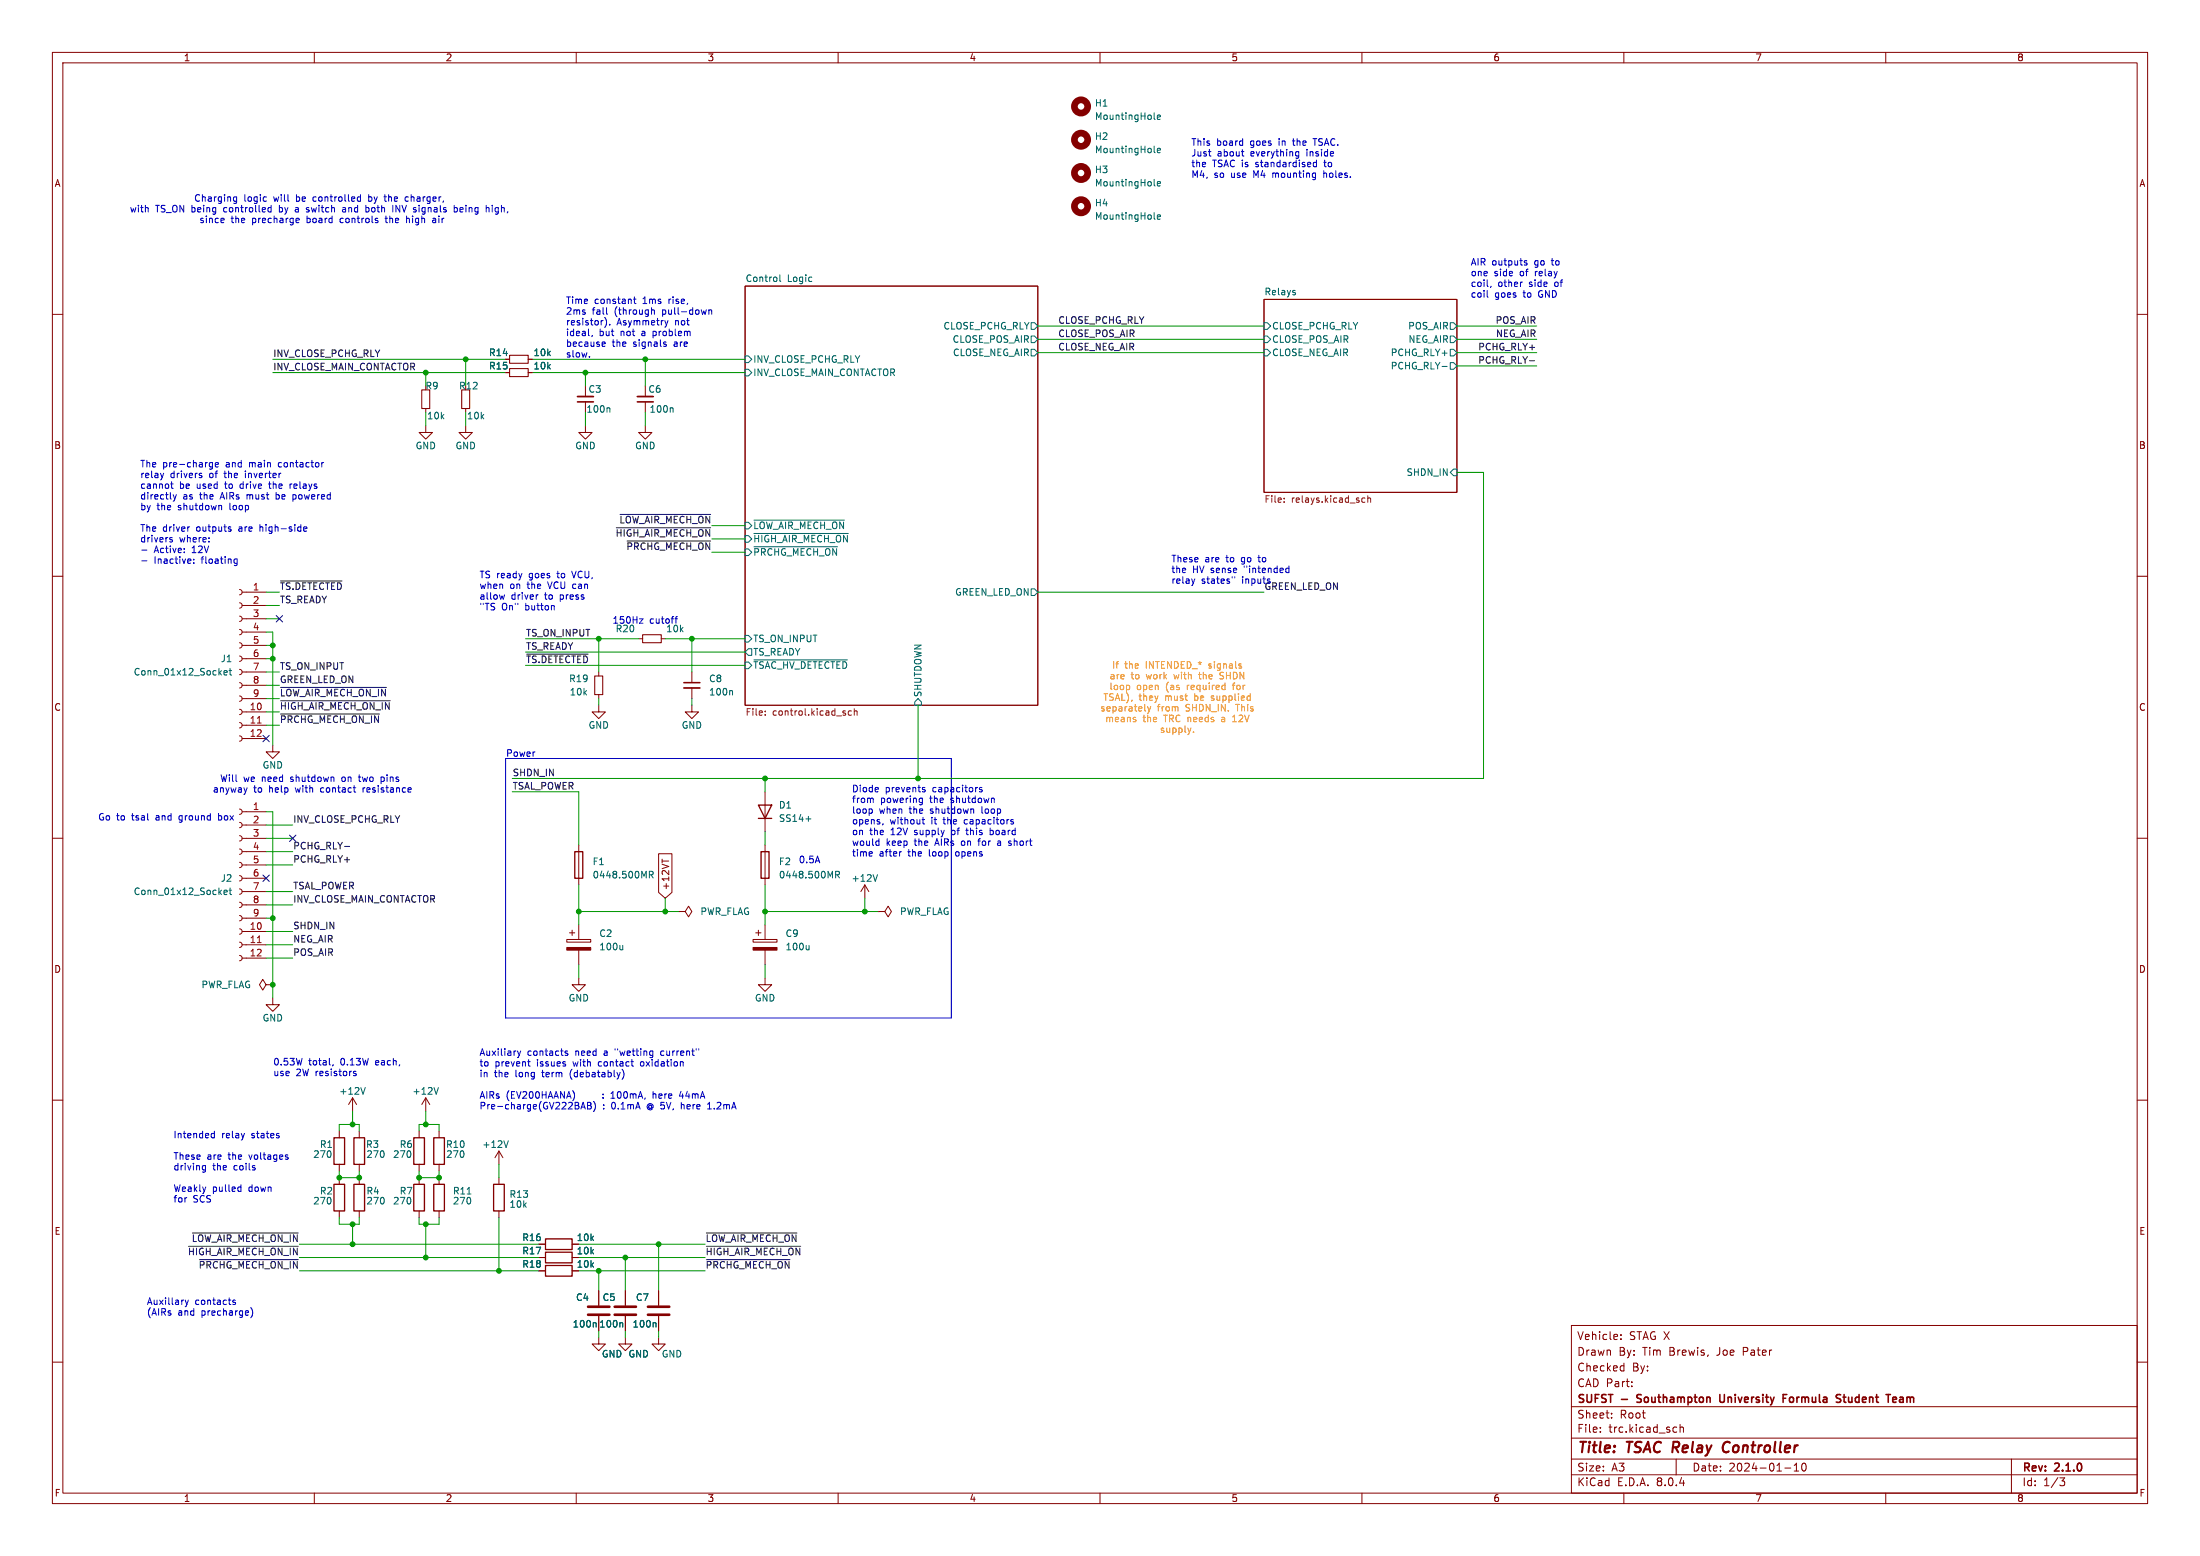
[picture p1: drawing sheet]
<svg xmlns="http://www.w3.org/2000/svg" width="420mm" height="297mm" viewBox="0 0 420 297" stroke-linecap="round" stroke-linejoin="round" font-family="sans-serif">
<g fill="none" stroke="#840000" stroke-width=".19">
<path d="M10 10h400v277h-400zM12 12h396v273h-396zM60 10v2M110 10v2M160 10v2M210 10v2M260 10v2M310 10v2M360 10v2M10 60h2M142.2 54.6h55.9v80h-55.9zM241.3 57.2h36.8v36.8h-36.8z"/>
<path d="M408 60h2M81.3 78v.7M88.9 78v.7M96.5 71.1h.8M96.5 68.6h.8M100.8 71.1h.8M100.8 68.6h.8M111.8 76.7v2M123.2 76.7v2M81.3 81.3v1.3h1.2l-1.2 1.2-1.3-1.2h1.3M88.9 81.3v1.3h1.3l-1.3 1.2-1.3-1.2h1.3M111.8 81.3v1.3h1.2l-1.2 1.2-1.3-1.2h1.3"/>
<path d="M123.2 81.3v1.3h1.3l-1.3 1.2-1.3-1.2h1.3M10 110h2M45.7 117.6l.4 .2 .1 .3-.1 .4-.4 .1M45.7 115.1l.4 .1 .1 .4-.1 .3-.4 .2M45.7 112.5l.4 .2 .1 .3-.1 .4-.4 .1M46.2 118.1h4.6M46.2 115.6h4.6M46.2 113h4.6M408 110h2M45.7 137.9l.4 .2 .1 .3-.1 .4-.4 .1M45.7 135.4l.4 .1 .1 .4-.1 .3-.4 .2M45.7 132.8l.4 .2 .1 .4-.1 .3-.4 .2"/>
<path d="M45.7 130.3l.4 .2 .1 .3-.1 .4-.4 .1M45.7 127.8l.4 .1 .1 .4-.1 .3-.4 .2M45.7 125.2l.4 .2 .1 .3-.1 .4-.4 .1M45.7 122.7l.4 .1 .1 .4-.1 .3-.4 .2M45.7 120.1l.4 .2 .1 .4-.1 .3-.4 .2M46.2 138.4h4.6M46.2 135.9h4.6M46.2 133.4h4.6M46.2 130.8h4.6M46.2 128.3h4.6M46.2 125.7h4.6M46.2 123.2h4.6"/>
<path d="M46.2 120.7h4.6M114.3 134.6v1.3h1.3l-1.3 1.3-1.3-1.3h1.3M114.3 128.3v.7M114.3 132.6v.8M121.9 121.9h.8M126.2 121.9h.8M132.1 134.6v1.3h1.2l-1.2 1.3-1.3-1.3h1.3M132.1 128.3v2M132.1 131.3v2.1M10 160h2M45.7 159.5l.4 .2 .1 .3-.1 .4-.4 .1M45.7 157l.4 .1 .1 .4-.1 .3-.4 .2"/>
<path d="M45.7 154.4l.4 .2 .1 .3-.1 .4-.4 .1M45.7 140.5l.4 .1 .1 .4-.1 .3-.4 .2M46.2 157.5h4.6M46.2 154.9h4.6M46.2 141h4.6M52.1 142.2v1.3h-1.3l1.3 1.3 1.2-1.3h-1.2M146 151.1v7.7M408 160h2M45.7 179.8l.4 .2 .1 .3-.1 .4-.4 .1M45.7 177.3l.4 .1 .1 .4-.1 .4-.4 .1M45.7 174.8l.4 .1 .1 .4-.1 .3-.4 .2M45.7 172.2l.4 .2 .1 .3-.1 .4-.4 .1"/>
<path d="M45.7 169.7l.4 .1 .1 .4-.1 .3-.4 .2M45.7 167.1l.4 .2 .1 .3-.1 .4-.4 .1M45.7 164.6l.4 .1 .1 .4-.1 .4-.4 .1M45.7 162.1l.4 .1 .1 .4-.1 .3-.4 .2M46.2 177.8h4.6M46.2 175.3h4.6M46.2 172.7h4.6M46.2 170.2h4.6M46.2 167.6h4.6M46.2 165.1h4.6M46.2 162.6h4.6M46.2 160h4.6"/>
<path d="M108.2 179.3h4.6v.5h-4.6zM108.7 178.1h1M109.2 177.5v1.1M110.5 161.3v7.6M110.5 176.5v2.8M125.7 163h2.6v7.3l-1.3 1.2-1.3-1.2zM126.4 164v.7M129.5 174h1.3l.6-1 .7 1-.7 1-.6-1M129.5 174h.1M143.8 179.3h4.5v.5h-4.5zM144.3 178.1h1M144.8 177.5v1.1"/>
<path d="M146 161.3v7.6M146 176.5v2.8M165.1 168.9l-.8 1.3M165.1 168.9v2.6M165.1 168.9l.8 1.3M167.6 174h1.3l.6-1 .7 1-.7 1-.6-1M167.6 174h.1M45.7 182.4l.4 .1 .1 .4-.1 .3-.4 .2M46.2 182.9h4.6M46.2 180.3h4.6M50.8 188l-.6-1.1-.7 1.1 .7 1 .6-1h1.3M52.1 190.5v1.3h-1.3l1.3 1.2 1.2-1.2h-1.2"/>
<path d="M52.1 188h.1M110.5 186.7v1.3h1.3l-1.3 1.2-1.3-1.2h1.3M110.5 181.4v2.8M146 186.7v1.3h1.3l-1.3 1.2-1.2-1.2h1.2M146 181.4v2.8M10 210h2M64.8 215.9v1.3M67.3 209.6l-.8 1.2M67.3 209.6v2.5M67.3 209.6l.8 1.2M68.6 215.9v1.3M80 215.9v1.3"/>
<path d="M81.3 209.6v2.5M81.3 209.6l-.8 1.2M81.3 209.6l.7 1.2M83.8 215.9v1.3M95.2 219.7v2.5M95.2 219.7l-.7 1.3M95.2 219.7l.8 1.3M408 210h2M64.8 222.2v1.3M64.8 224.8v1.3M64.8 231.1v1.3M68.6 222.2v1.3"/>
<path d="M68.6 224.8v1.3M68.6 231.1v1.3M80 222.2v1.3M80 224.8v1.3M80 231.1v1.3M83.8 222.2v1.3M83.8 224.8v1.3M83.8 231.1v1.3M95.2 224.8v1.3M95.2 231.1v1.3M102.9 237.5h1.2M109.2 237.5h1.3"/>
<path d="M10 260h2M102.9 240h1.2M102.9 242.6h1.2M109.2 240h1.3M109.2 242.6h1.3M114.3 255.3v1.2h1.3l-1.3 1.3-1.3-1.3h1.3M114.3 246.4v2.8M114.3 251.2v2.8M119.4 255.3v1.2h1.2l-1.2 1.3-1.3-1.3h1.3M119.4 246.4v2.8M119.4 251.2v2.8M125.7 255.3v1.2h1.3l-1.3 1.3-1.2-1.3h1.2"/>
<path d="M125.7 246.4v2.8M125.7 251.2v2.8M300 253h108v32h-108zM309.4 255.5v.2M309.4 254.8v.1M408 260h2M300 278.5h108M300 274.5h108M300 268.5h108M305.5 273.2v.2M305.5 272.5v.1M307.7 270.5v.2"/>
<path d="M307.7 269.8v.1M309.6 260.7l.4 .1M310 260.2v1.5M310 261.6l-.4 .1M311.5 264.5v.2M311.5 263.8v.1M319.7 272.4l.4 .1M320 278.5v3M320.1 273.3l-.4 .1M320.7 272.5l.2-.1 .4 .1 .1 .9M320.7 271.9v1.5M342.5 279.7l.4-.4v1.5"/>
<path d="M344.2 279.4l.1-.1a.8 .8 0 0 1 .5 .7 .8 .8 0 0 1-.5 .8 1 1 0 0 1-.1-1.4zM384 278.5v6.5M60 285v2M110 285v2M160 285v2M210 285v2M260 285v2M300 281.5h108M310 285v2M340.7 280.2h1.2M342.5 280.8h.9M360 285v2"/>
<path d="M393.2 282.1h1l-.5 .6 .4 .1 .1 .5-.3 .3h-.5"/>
</g>
<path d="M329.9 275.2a1.07 1.07 0 0 0-1 .8 1.07 1.07 0 0 0 .5 1.2l.5-.1" fill="none" stroke="#840000" stroke-width=".4"/>
<g fill="none" stroke="#840000" stroke-width=".3">
<path d="M110.2 76.7h3.1M121.7 76.7h3M130.6 130.3h3M312.5 267.6l.2 .1M312.5 266.3v.5M328.3 266.2l.1 1.3 .2 .2 .4-.1M340.4 266.9h.5M341.1 266.2h-.7v1.5M341.7 266.8v.7M350.8 266.2l.6 .1M351.1 267l.3 .3-.1 .2-.2 .2M351.8 266.7h.6"/>
<path d="M352 266.2v1.3l.4 .2M361.4 267.6h.6M361.4 266.8l.4-.1 .2 .3-.7 .2"/>
</g>
<g fill="none" stroke="#006464" stroke-width=".19">
<path d="M220.3 35.3l.2 .2M220.3 29l.2 .2M220.3 22.6l.2 .2M220.9 35.1l.6-.1v-.3h-.4l-.2 .1 .1 .6h.5M220.9 22.4l.6-.1v-.3h-.4l-.2 .1 .1 .6h.5M220.9 28.7l.6-.1v-.2l-.4-.1-.2 .2 .1 .6h.5M148.9 52.5v1.1l.2 .1M220.3 41.7l.2 .2M220.9 41.4l.6-.1v-.2l-.4-.1-.2 .2 .1 .6h.5M247.1 55.9l.2 .1-.2 .3M247.1 55.4l.2 .1M116.2 77.8l.2 .2v.7"/>
<path d="M128.3 77.8l.2 .2v.7M142.2 67.9h.7l.6 .7-.6 .6h-.7zM142.2 70.5h.7l.6 .6-.6 .7h-.7zM196.8 61.6h.7l.6 .6-.6 .7h-.7zM196.8 64.1h.7l.6 .7-.6 .6h-.7zM196.8 66.7h.7l.6 .6-.6 .6h-.7zM241.3 61.6h.6l.7 .6-.7 .7h-.6zM241.3 66.7h.6l.7 .6-.7 .6h-.6zM241.3 64.1h.6l.7 .7-.7 .6h-.6zM275.3 69.9h1M276.9 64.1h.6l.6 .7-.6 .6h-.6zM276.9 61.6h.6l.6 .6-.6 .7h-.6z"/>
<path d="M276.9 69.2h.6l.6 .7-.6 .6h-.6zM276.9 66.7h.6l.6 .6-.6 .6h-.6zM142.2 99.7h.7l.6 .6-.6 .7h-.7zM143.9 99.3h17.3M277.5 89.5h.6v1.3h-.6l-.6-.6zM142.2 102.2h.7l.6 .7-.6 .6h-.7zM142.2 104.8h.7l.6 .6-.6 .6h-.7zM143.9 101.8h18M143.9 104.4h16M196.8 112.4h.7l.6 .6-.6 .7h-.7zM42.8 128.4l.6-.1-.1-.2-.4-.1-.1 .2v.6h.5M43.7 128h.5"/>
<path d="M43.9 127.6v1.1l.3 .1M139.7 131.8l.1 .2v.7M142.2 121.3h.7l.6 .6-.6 .7h-.7zM142.2 126.4h.7l.6 .6-.6 .6h-.7zM142.9 123.8h.6v1.3h-.6l-.7-.6zM143.9 126h17.9M175.3 133.4l.6 .6v.6h-1.3v-.6zM153.8 156.3h1M42.8 170.3l.6-.1-.1-.2-.4-.1-.1 .2v.6h.5M43.7 169.9h.5M43.9 169.5v1.1l.3 .2M124 167l.6-.1 .1-.2-.1-.3-.6-.1v1.3"/>
<path d="M124.3 167l.4 .6M159.5 167l.6-.1 .2-.2-.1-.3-.7-.1v1.3M159.8 167l.5 .6M167.5 166.9l-.4 1.3M118.9 180.5v.8M118.9 181.2l-.2 .1M154.4 180.5v.8M154.4 181.2l-.1 .1M69.7 207.6l-.4 1.3M83.7 207.6l-.4 1.3M97 217.7l-.4 1.3M89.2 227.9h.7"/>
<path d="M113.6 252.5l.2 .1v.7M118.7 252.5l.2 .1v.7M125.1 252.5l.1 .1v.7"/>
</g>
<path d="M245.1 95.8v.1M245.1 95.1v.1M260.1 95.8h.5M260.1 95.1h.5M261.1 95.2l.2-.2 .3 .1 .1 .8M261.1 94.6v1.3M146.1 136.4v.1M146.1 135.7v.2M162.5 135.7h-.3l-.3 .2 .2 .6h.4M163.1 135.8l.2-.1h.3v.8M163.1 135.3v1.2" fill="none" stroke="#725600" stroke-width=".19"/>
<g fill="none" stroke="#840000" stroke-width=".25">
<path d="M144.8 153.7h2.5l-1.3 2.5zM144.8 156.2h2.5M109.7 162.6h1.6v5h-1.6zM145.3 162.6h1.5v5h-1.5zM63.8 217.2h2v5h-2zM67.6 217.2h2v5h-2zM79 217.2h2v5h-2zM82.8 217.2h2v5h-2zM63.8 226.1h2v5h-2zM67.6 226.1h2v5h-2zM79 226.1h2v5h-2zM82.8 226.1h2v5h-2z"/>
<path d="M94.2 226.1h2.1v5h-2.1zM104.1 239h5.1v2h-5.1zM104.1 236.5h5.1v2h-5.1zM104.1 241.6h5.1v2h-5.1z"/>
</g>
<path d="M80.5 74.4h1.5v3.6h-1.5zM88.1 74.4h1.6v3.6h-1.6zM97.3 70.4h3.5v1.5h-3.5zM97.3 67.8h3.5v1.5h-3.5zM113.5 129h1.6v3.6h-1.6zM122.7 121.2h3.5v1.5h-3.5z" fill="none" stroke="#840000" stroke-width=".2"/>
<g fill="#840000" stroke="#840000" stroke-width=".19">
<path d="M108.2 180.8h4.6v.6h-4.6z"/>
<path d="M143.8 180.8h4.5v.6h-4.5z"/>
</g>
<path d="M112.3 251h4M112.3 249.4h4M117.3 251h4.1M117.3 249.4h4.1M123.7 251h4.1M123.7 249.4h4.1" fill="none" stroke="#840000" stroke-width=".51"/>
<path d="M49.1 138h.8M49.1 179.9h.8" fill="none" stroke="#a90000" stroke-width=".19"/>
<path d="M110.2 75.7h3.1M121.7 75.7h3M130.6 131.3h3" fill="none" stroke="#840000" stroke-width=".33"/>
<g fill="none" stroke="#840000" stroke-width="1.3">
<circle cx="206.4" cy="26.7" r="1.27"/>
<circle cx="206.4" cy="20.3" r="1.27"/>
<circle cx="206.4" cy="33" r="1.27"/>
<circle cx="206.4" cy="39.4" r="1.27"/>
</g>
<g fill="none" stroke="#0f0f0f" stroke-width=".19">
<path d="M292 68.9h1M118.4 98.2h17.3M53.6 110.9h11.7M117.7 100.7h18M119.7 103.3h16M53.6 136.3h18.8M53.6 131.2h20.2M53.6 133.8h20.9M100.6 124.9h11.7M65.8 161.6h.9M36 237.9h20.9M36.7 235.4h20.2"/>
<path d="M134.8 235.4h17.3M134.8 237.9h18.1M38.1 240.4h18.8M134.8 240.4h16"/>
</g>
<g fill="none" stroke="#0000c2" stroke-width=".19">
<path d="M44.6 38.3l.2 .1h.4M45.2 37.6v1l-.3 .2h-.3M45.2 37.6h-.4l-.2 .1M50.7 37.6h.2M50.9 38.4h-.2M51.8 39.2v1.3M51.8 39.7l-.4-.1-.2 .3 .1 .5h.5M56.5 39.6l-.1 .1M56.5 40l-.1 .2 .1 .3M58.5 40h.3M58.8 39.6l-.3 .1M65.4 39.7h.5"/>
<path d="M66 39.9l-.4 .1-.2 .2 .2 .3 .4-.1M68.3 38.4h.5M68.3 37.6h.5M68.8 37.1v1.3M69.8 39.7l.4-.1 .2 .3-.1 .5h-.5M70.4 37.1v1.3M70.4 38.4h.1M70.5 37.6h-.1M73.3 37.6h.5M73.5 37.1v1.1l.3 .2M77.9 37.6h-.3l-.3 .2 .2 .6h.4M80 39.6v.9"/>
<path d="M86.7 39.7l.4-.1 .2 .3-.1 .5h-.5M86.7 39.2v1.3M88.2 39.6h-.2l-.2 .2 .1 .6 .3 .1M88.4 39.9l-.6 .1M94 39.2v.1M94 39.6v.9M230.7 28.9h.5M231.1 29.8h.1M237 28.9h.5M237.3 29.8h.2M247.4 29h.5M247.4 29.7h.5"/>
<path d="M247.9 28.9v1.1l-.1 .1M250.7 26.5h.7M251.3 30.6v1.2M251.3 31h-.3l-.3 .2 .1 .6h.5M252.7 32.6v1.3M252.9 33l-.2 .1M42.6 41.7l.2 .3-.6 .1M42.7 42.4l-.1 .1M56.7 41.7h.4v.3l-.6 .1M57.1 42.4l-.4 .1M58.5 40.4l.3 .1M72.1 42.1v.3"/>
<path d="M73.5 41.7h.5M73.7 41.2v1.2M75.6 40.5v-1.3l.7 1.3M77.6 41.2v1.3M78 41.7l-.4 .1M83.2 42h-.4l-.2 .2 .2 .3 .4-.1M115.8 59.8l.2 .2M120.9 57.1h.5M121.1 56.7v1.1l.3 .1M124.4 59.2h.5v.8M134.8 59.1l-.2 .9M135.3 59.3l.2-.2 .3 .1 .1 .8"/>
<path d="M135.3 59.1v.9M283.9 55.5v1.1l.2 .1M284.6 54.6l-.1 .3M290.5 53.8h.1M291.1 50.1l.4 .3v.1l-.4 .1M291.1 49.8h.4M112.5 68v.2M113.1 64l-.2 .3M115.1 65.3h.4v.3l-.6 .1M115.5 60.6a1.49 1.49 0 0 1 0 1.9M115.5 66.1h-.4M116.4 61.9v.1"/>
<path d="M126.9 61.2l.3 .8M127 65.7l.2 .2-.2 .2M127 65.3h.2M127.2 62l-.1 .3M127.5 61.2l-.3 .8M31.2 90.3l-.3 .9M32.6 92.4h.5M32.8 92v1l.3 .2M33.1 94.4l.3 .9M33.4 95.3l-.3 .4M33.7 94.4l-.3 .9M38.2 90.8h.3l.1 .2-.5 .2"/>
<path d="M38.2 90.3l.3 .1M40.1 89.1h.5M40.1 88.3h.5M40.6 88.3l-.1 1.1M41.1 88.7l.6-.1-.1-.3h-.3l-.2 .2 .1 .6h.4M42.1 96.5l.2 .1v.7M51.3 92.4h.4M51.4 92l.1 1.2M52.7 94v1.3M52.7 95.2l.1 .1M52.8 94.4l-.1 .1M55.4 92.4v.8"/>
<path d="M55.7 92.4l-.3 .2M55.9 94.4v1.3M55.9 95.2l.4 .1M56.3 94.4l-.4 .1M61.8 88.3l-.3 .1M27.1 105h.9M27.1 107.1h.9M32.5 103l.4 .2v.2h-.4M32.5 102.7h.4M35.2 105.4v.1M35.2 104.7v.1M36.1 100.6h.1"/>
<path d="M37 107.4v.1M37 106.8v.1M43.9 101l.2 .2-.2 .2M43.9 100.6h.2M44.7 107.4l.2 .1h.4M45.3 106.7v1l-.3 .3-.3-.1M45.3 106.8l-.4-.1-.2 .1M58 101l.6-.1-.1-.3h-.3l-.2 .1v.6h.5M96.3 113.5l-.2 .9-.3-.6M102.6 113.5h.1M105.8 115.6v.8M109.1 109l.5 1.3"/>
<path d="M122.1 118.1h.6l-.6 .9h.6M128.9 118.1h.4M129.3 117.7l-.3 .2v1.1M228.1 110.5l-.3 .8M235.2 110.1v.2M235.7 110.1v.2M245.7 108.5h.4M246.1 108v1.3M246.1 109.2l-.4 .1M41.7 155.3v1.2M41.7 156.5h.1M41.8 155.7l-.1 .1"/>
<path d="M47.2 150.4l-.3 .8M68.4 148.3h.5M68.6 147.9v1.2M69.3 150.4v.8M69.5 150.4l-.2 .2M72.8 148.3v1.3M72.8 149.1l.3 .1M73.1 148.3l-.3 .1M96.5 144.8h85.1v49.5h-85.1zM166.4 154.5l.1 .1-.1 .6M166.5 152.3l.2 .2v.7M168.6 157.2l-.1 .3"/>
<path d="M175.7 152.3l.4 .1M176 156.4h.5M176.1 152.3v1.1l-.1 .2M176.1 153.1l-.4 .1M176.2 156v1.1l.3 .2M176.3 150.7l.3 .1v.2l-.4 .1M176.3 150.3l.3 .1M184.4 158.5h.5M184.6 158.1v1.2M187.5 150.4l-.3-.1-.2 .2v.2l.5 .1v.3h-.5M189 158.1v1.2M189 159.3h.4"/>
<path d="M189.4 158.5h-.4M193.1 156.4l.3 .1M193.1 156.9h.3l.1 .2-.4 .2M166.3 162.6l.2 .3-.6 .1M166.5 163.4h-.2M167.7 160.5l.1 .1M167.8 160.1v1.3M167.8 161.3l-.1 .1M172 162.6h.1M186.7 160.5h.5M186.9 160.2v1.2M190.5 160.6h.5v.8"/>
<path d="M191 160.8l-.4 .1-.2 .2 .2 .3 .4-.1M193 160.6l-.3-.1-.2 .3 .6 .3M193.1 161.2l-.2 .2-.4-.1M40.4 217.1l.2 .1 .3-.1M40.9 215.9v1.3M40.9 216.4l-.3-.1-.2 .2M63.6 203.2l-.1 .3M67.5 204.8l.5 .2v.1l-.2 .2h-.3M67.5 204.5h.5M98.8 200.6l.3 .9M99.1 201.5l-.3 .4M99.4 200.6l-.3 .9"/>
<path d="M100.7 202.7h.5M100.9 203.3l.3 .2M108.4 200.7l-.3-.1-.2 .2v.2l.5 .1v.3h-.5M109.6 208.7v.9M110.9 211.7l.4-1.3 .4 1.3M111 211.3h.6M112.2 210.4h.4l.2 .2-.2 .4 .2 .1 .1 .3-.3 .3h-.4zM112.2 211h.4M113.3 210.2a1.46 1.46 0 0 1 0 2M115.1 209.5v.1M115.1 208.8v.2M116.6 209.6h.8"/>
<path d="M116.9 208.5l.1-.1v1.2M118.8 204.2a1.47 1.47 0 0 1 0 1.8M122.4 202.7l-.1 .2 .1 .5M124.7 208.4v1.2M124.7 208.9l.2-.1h.3v.8M126.4 200.6l-.3 .2v.4l.3 .3M130 208.3l-.3 .9h.8M130.1 210.4v1.3M130.2 210.8l-.1 .2M130.3 208.8v.8M135.1 211.7h.7M135.1 210.8l.3-.4v1.3"/>
<path d="M38.7 223.3h.5M38.7 222.5h.5M39.2 222.5v1l-.2 .2h-.3M45.6 226.6h.4M46 226.1v1.3M46 227.4h-.4M55 220.9v.3M35.4 248.2l.3 .8M35.7 249l-.2 .4M36 248.2l-.3 .8M44.9 248.2h-.3l-.2 .1 .1 .2 .4 .1v.3h-.5M47.9 249.6a1.46 1.46 0 0 1 0 1.9"/>
</g>
<path d="M215.5 130.8l.2 .2-.2 .6M216.7 137.3l.2 .2-.2 .3M219.1 134.9l.3 .8M219.4 135.7l-.3 .4M219.7 134.9l-.3 .8M227.8 139.7v.1M232.9 129.5l.1 .1M232.9 128.8l.2 .1M235.3 137.8h.7M235.6 136.7l-.3 .2" fill="none" stroke="#f90" stroke-width=".19"/>
<g fill="none" stroke="#009600" stroke-width=".19">
<path d="M52.1 71.1h44.4M52.1 68.6h44.4M81.3 71.1v2.6M81.3 78.7v2.6M88.9 68.6v5.1M88.9 78.7v2.6M101.6 71.1h40.6M101.6 68.6h40.6M111.8 71.1v2.6M111.8 78.7v2.6M123.2 68.6v5.1M123.2 78.7v2.6"/>
<path d="M198.1 62.2h43.2M198.1 64.8h43.2M198.1 67.3h43.2M278.1 62.2h15.3M278.1 64.8h15.3M278.1 67.3h15.3M278.1 69.9h15.3M278.1 90.2h5.1v58.4h-185.4M50.8 115.6h2.5M50.8 113h2.5M50.8 118.1h2.5M135.9 102.9h6.3"/>
<path d="M135.9 105.4h6.3M135.9 100.3h6.3M198.1 113h43.2M50.8 120.7h1.3v21.5M50.8 130.8h2.5M50.8 125.7h1.3M50.8 128.3h2.5M50.8 123.2h1.3M50.8 135.9h2.5M50.8 138.4h2.5M50.8 133.4h2.5M100.3 121.9h21.6"/>
<path d="M100.3 127h41.9M100.3 124.5h41.9M114.3 121.9v6.4M114.3 133.4v1.2M127 121.9h15.2M132.1 121.9v6.4M132.1 133.4v1.2M175.3 134.6v14M50.8 154.9h1.3v35.6M50.8 157.5h5.1M97.8 151.1h12.7v10.2M146 148.6v2.5"/>
<path d="M146 158.8v2.5M50.8 177.8h5.1M50.8 175.3h1.3M50.8 172.7h5.1M50.8 170.2h5.1M50.8 165.1h5.1M50.8 162.6h5.1M50.8 160h5.1M110.5 168.9v7.6M110.5 174h19M127 171.5v2.5M146 168.9v7.6"/>
<path d="M146 174h21.6M165.1 171.5v2.5M50.8 180.3h5.1M50.8 182.9h5.1M110.5 184.2v2.5M146 184.2v2.5M64.8 215.9v-1.3h3.8v1.3M67.3 212.1v2.5M80 215.9v-1.3h3.8v1.3M81.3 212.1v2.5M57.1 237.5h45.8M64.8 223.5v1.3h3.8v-1.3"/>
<path d="M64.8 232.4v1.3h3.8v-1.3M67.3 233.7v3.8M80 223.5v1.3h3.8v-1.3M80 232.4v1.3h3.8v-1.3M81.3 233.7v6.3M95.2 222.2v2.6M95.2 232.4v10.2M110.5 237.5h24.1M125.7 237.5v8.9M57.1 242.6h45.8M57.1 240h45.8M110.5 242.6h24.1"/>
<path d="M110.5 240h24.1M114.3 242.6v3.8M114.3 254v1.3M119.4 240v6.4M119.4 254v1.3M125.7 254v1.3"/>
</g>
<path d="M52.7 117.5l1.2 1.2M53.9 117.5l-1.2 1.2M50.2 140.4l1.2 1.2M51.4 140.4l-1.2 1.2M55.3 159.4l1.2 1.2M56.5 159.4l-1.2 1.2M50.2 167l1.2 1.2M51.4 167l-1.2 1.2" fill="none" stroke="#000084" stroke-width=".19"/>
<g fill="#009600" stroke="#009600" stroke-width=".19">
<circle cx="114.3" cy="242.6" r=".46"/>
<circle cx="119.4" cy="240" r=".46"/>
<circle cx="95.2" cy="242.6" r=".46"/>
<circle cx="67.3" cy="214.6" r=".46"/>
<circle cx="81.3" cy="214.6" r=".46"/>
<circle cx="125.7" cy="237.5" r=".46"/>
<circle cx="52.1" cy="188" r=".46"/>
<circle cx="52.1" cy="175.3" r=".46"/>
<circle cx="80" cy="224.8" r=".46"/>
<circle cx="68.6" cy="224.8" r=".46"/>
<circle cx="83.8" cy="224.8" r=".46"/>
<circle cx="81.3" cy="233.7" r=".46"/>
<circle cx="64.8" cy="224.8" r=".46"/>
<circle cx="67.3" cy="233.7" r=".46"/>
<circle cx="81.3" cy="240" r=".46"/>
<circle cx="67.3" cy="237.5" r=".46"/>
<circle cx="52.1" cy="125.7" r=".46"/>
<circle cx="52.1" cy="123.2" r=".46"/>
<circle cx="114.3" cy="121.9" r=".46"/>
<circle cx="88.9" cy="68.6" r=".46"/>
<circle cx="81.3" cy="71.1" r=".46"/>
<circle cx="111.8" cy="71.1" r=".46"/>
<circle cx="123.2" cy="68.6" r=".46"/>
<circle cx="127" cy="174" r=".46"/>
<circle cx="146" cy="174" r=".46"/>
<circle cx="110.5" cy="174" r=".46"/>
<circle cx="165.1" cy="174" r=".46"/>
<circle cx="132.1" cy="121.9" r=".46"/>
<circle cx="146" cy="148.6" r=".46"/>
<circle cx="175.3" cy="148.6" r=".46"/>
</g>
<g font-size="2.8" fill="#840000">
<text x="301" y="277.9">Title:</text>
<text x="310.6" y="277.9">TSAC Relay</text>
<text x="330.5" y="277.9">Controller</text>
</g>
<g font-size="2.1" fill="#840000">
<text x="301" y="256">Vehicle:</text>
<text x="311" y="256">STAG X</text>
<text x="301" y="262">Checked</text>
<text x="301" y="259">Drawn</text>
<text x="309" y="259">By:</text>
<text x="311.6" y="262">By:</text>
<text x="313.7" y="259">Tim</text>
<text x="318.8" y="259">Brewis,</text>
<text x="328" y="259">Joe</text>
<text x="333.1" y="259">Pater</text>
<text x="301" y="268.2">SUFST</text>
<text x="301" y="265">CAD Part:</text>
<text x="309.6" y="268.2">-</text>
<text x="313.2" y="268.2">Southampton</text>
<text x="329.6" y="268.2">University</text>
<text x="342.2" y="268.2">Formula</text>
<text x="353.1" y="268.2">Student</text>
<text x="363.3" y="268.2">Team</text>
<text x="301" y="273.7">File:</text>
<text x="301" y="271">Sheet:</text>
<text x="307.1" y="273.7">trc.kicad_sch</text>
<text x="309.2" y="271">Root</text>
<text x="301" y="281.1">Size:</text>
<text x="307.6" y="281.1">A3</text>
<text x="323" y="281.1">Date:</text>
<text x="330" y="281.1">2024-01-10</text>
<text x="386" y="281.3">Rev:</text>
<text x="392.4" y="281.3">2.1.0</text>
<text x="301" y="283.9">KiCad</text>
<text x="308.7" y="283.9">E.D.A.</text>
<text x="316.3" y="283.9">8.0.4</text>
<text x="386" y="283.9">Id:</text>
<text x="390.1" y="283.9">1/3</text>
</g>
<g font-size="1.8" fill="#840000">
<text x="35" y="11.9">1</text>
<text x="85" y="11.9">2</text>
<text x="135" y="11.9">3</text>
<text x="185" y="11.9">4</text>
<text x="235" y="11.9">5</text>
<text x="285" y="11.9">6</text>
<text x="335" y="11.9">7</text>
<text x="385" y="11.9">8</text>
<text x="10.3" y="35.9">A</text>
<text x="408.3" y="35.9">A</text>
<text x="10.3" y="85.9">B</text>
<text x="408.2" y="85.9">B</text>
<text x="10.3" y="135.9">C</text>
<text x="408.2" y="135.9">C</text>
<text x="128" y="170" transform="rotate(-90 128 170)">+12VT</text>
<text x="10.3" y="185.9">D</text>
<text x="408.2" y="185.9">D</text>
<text x="10.3" y="235.9">E</text>
<text x="408.3" y="235.9">E</text>
<text x="10.3" y="285.9">F</text>
<text x="35" y="286.9">1</text>
<text x="85" y="286.9">2</text>
<text x="135" y="286.9">3</text>
<text x="185" y="286.9">4</text>
<text x="235" y="286.9">5</text>
<text x="285" y="286.9">6</text>
<text x="335" y="286.9">7</text>
<text x="385" y="286.9">8</text>
<text x="408.3" y="285.9">F</text>
</g>
<g font-size="1.8" fill="#006464">
<text x="208.9" y="20.5">H1</text>
<text x="208.9" y="23.1">MountingHole</text>
<text x="208.9" y="26.9">H2</text>
<text x="208.9" y="29.4">MountingHole</text>
<text x="208.9" y="33.2">H3</text>
<text x="208.9" y="35.8">MountingHole</text>
<text x="208.9" y="39.6">H4</text>
<text x="208.9" y="42.1">MountingHole</text>
<text x="142.2" y="53.9">Control</text>
<text x="150.3" y="53.9">Logic</text>
<text x="241.3" y="56.4">Relays</text>
<text x="180" y="63.1">CLOSE_PCHG_RLY</text>
<text x="181.8" y="65.6">CLOSE_POS_AIR</text>
<text x="242.8" y="63.1">CLOSE_PCHG_RLY</text>
<text x="242.8" y="65.6">CLOSE_POS_AIR</text>
<text x="268.7" y="63.1">POS_AIR</text>
<text x="268.8" y="65.6">NEG_AIR</text>
<text x="93.3" y="70.7">R15</text>
<text x="93.3" y="68.2">R14</text>
<text x="101.8" y="70.7">10k</text>
<text x="101.8" y="68.2">10k</text>
<text x="143.7" y="69.4">INV_CLOSE_PCHG_RLY</text>
<text x="143.7" y="72">INV_CLOSE_MAIN_CONTACTOR</text>
<text x="181.8" y="68.2">CLOSE_NEG_AIR</text>
<text x="242.8" y="68.2">CLOSE_NEG_AIR</text>
<text x="265.4" y="70.7">PCHG_RLY-</text>
<text x="265.4" y="68.2">PCHG_RLY+</text>
<text x="81.1" y="74.5">R9</text>
<text x="87.5" y="74.5">R12</text>
<text x="112.2" y="75.2">C3</text>
<text x="123.7" y="75.2">C6</text>
<text x="81.4" y="80.2">10k</text>
<text x="89.1" y="80.2">10k</text>
<text x="111.8" y="79">100n</text>
<text x="123.9" y="79">100n</text>
<text x="79.2" y="86">GND</text>
<text x="86.9" y="86">GND</text>
<text x="109.7" y="86">GND</text>
<text x="121.2" y="86">GND</text>
<text x="268.4" y="91">SHDN_IN</text>
<text x="143.7" y="101.2">~{LOW_AIR_MECH_ON}</text>
<text x="143.7" y="103.7">~{HIGH_AIR_MECH_ON}</text>
<text x="143.7" y="106.3">~{PRCHG_MECH_ON}</text>
<text x="182.2" y="113.9">GREEN_LED_ON</text>
<text x="117.4" y="120.9">R20</text>
<text x="127.1" y="120.9">10k</text>
<text x="143.7" y="122.8">TS_ON_INPUT</text>
<text x="143.7" y="125.3">TS_READY</text>
<text x="25.4" y="129.1">Conn_01x12_Socket</text>
<text x="42.1" y="126.6">J1</text>
<text x="108.5" y="130.4">R19</text>
<text x="135.3" y="130.4">C8</text>
<text x="143.7" y="127.9">~{TSAC_HV_DETECTED}</text>
<text x="108.7" y="132.9">10k</text>
<text x="135.3" y="132.9">100n</text>
<text x="176.1" y="133.2" transform="rotate(-90 176.1 133.2)">SHUTDOWN</text>
<text x="112.3" y="139.3">GND</text>
<text x="130" y="139.3">GND</text>
<text x="50" y="146.9">GND</text>
<text x="148.6" y="154.5">D1</text>
<text x="148.6" y="157.1">SS14+</text>
<text x="113" y="165.3">F1</text>
<text x="113" y="167.9">0448.500MR</text>
<text x="148.6" y="165.3">F2</text>
<text x="148.6" y="167.9">0448.500MR</text>
<text x="25.4" y="171">Conn_01x12_Socket</text>
<text x="42.1" y="168.5">J2</text>
<text x="162.5" y="168.5">+12V</text>
<text x="114.3" y="179">C2</text>
<text x="133.6" y="174.9">PWR_FLAG</text>
<text x="149.9" y="179">C9</text>
<text x="171.7" y="174.9">PWR_FLAG</text>
<text x="114.3" y="181.6">100u</text>
<text x="149.9" y="181.6">100u</text>
<text x="38.4" y="188.8">PWR_FLAG</text>
<text x="108.5" y="191.4">GND</text>
<text x="144" y="191.4">GND</text>
<text x="50" y="195.2">GND</text>
<text x="64.7" y="209.1">+12V</text>
<text x="78.6" y="209.1">+12V</text>
<text x="59.7" y="221.2">270</text>
<text x="61" y="219.3">R1</text>
<text x="69.8" y="219.3">R3</text>
<text x="69.8" y="221.2">270</text>
<text x="74.9" y="221.2">270</text>
<text x="76.2" y="219.3">R6</text>
<text x="85" y="219.3">R10</text>
<text x="85.1" y="221.2">270</text>
<text x="92" y="219.3">+12V</text>
<text x="59.7" y="230.1">270</text>
<text x="61" y="228.2">R2</text>
<text x="69.9" y="228.2">R4</text>
<text x="69.9" y="230.1">270</text>
<text x="74.9" y="230.1">270</text>
<text x="76.2" y="228.2">R7</text>
<text x="86.4" y="230.1">270</text>
<text x="86.4" y="228.2">R11</text>
<text x="97.2" y="230.7">10k</text>
<text x="97.2" y="228.8">R13</text>
<text x="99.6" y="239.6">R17</text>
<text x="99.6" y="237.1">R16</text>
<text x="110" y="239.6">10k</text>
<text x="110" y="237.1">10k</text>
<text x="99.6" y="242.2">R18</text>
<text x="110" y="242.2">10k</text>
<text x="109.9" y="248.5">C4</text>
<text x="114.9" y="248.5">C5</text>
<text x="121.3" y="248.5">C7</text>
<text x="109.2" y="253.6">100n</text>
<text x="114.3" y="253.6">100n</text>
<text x="120.7" y="253.6">100n</text>
<text x="114.8" y="259.3">GND GND</text>
<text x="126.2" y="259.3">GND</text>
</g>
<g font-size="1.8" fill="#0000c2">
<text x="227.3" y="27.9">This</text>
<text x="227.3" y="30">Just</text>
<text x="232.3" y="27.9">board</text>
<text x="232.4" y="30">about</text>
<text x="238.8" y="27.9">goes</text>
<text x="238.9" y="30">everything</text>
<text x="244.4" y="27.9">in</text>
<text x="247.3" y="27.9">the</text>
<text x="249.7" y="30">inside</text>
<text x="251.4" y="27.9">TSAC.</text>
<text x="227.3" y="32">the</text>
<text x="227.3" y="34">M4,</text>
<text x="231.5" y="32">TSAC is</text>
<text x="231.8" y="34">so</text>
<text x="235.1" y="34">use</text>
<text x="239.6" y="34">M4</text>
<text x="240" y="32">standardised</text>
<text x="243.4" y="34">mounting</text>
<text x="253.3" y="32">to</text>
<text x="253.3" y="34">holes.</text>
<text x="24.7" y="40.7">with</text>
<text x="29.7" y="40.7">TS_ON being</text>
<text x="37" y="38.7">Charging</text>
<text x="43" y="40.7">controlled</text>
<text x="46.5" y="38.7">logic</text>
<text x="52.4" y="38.7">will</text>
<text x="53.7" y="40.7">by</text>
<text x="56.8" y="38.7">be</text>
<text x="57" y="40.7">a</text>
<text x="59.4" y="40.7">switch</text>
<text x="60.2" y="38.7">controlled</text>
<text x="66.4" y="40.7">and</text>
<text x="71" y="38.7">by</text>
<text x="71.1" y="40.7">both</text>
<text x="74.3" y="38.7">the</text>
<text x="76.4" y="40.7">INV</text>
<text x="78.4" y="38.7">charger,</text>
<text x="80.6" y="40.7">signals</text>
<text x="88.5" y="40.7">being</text>
<text x="94.9" y="40.7">high,</text>
<text x="38" y="42.8">since</text>
<text x="44.1" y="42.8">the</text>
<text x="48.2" y="42.8">precharge</text>
<text x="58.8" y="42.8">board</text>
<text x="65.4" y="42.8">controls</text>
<text x="74.3" y="42.8">the</text>
<text x="78.4" y="42.8">high</text>
<text x="83.7" y="42.8">air</text>
<text x="280.7" y="50.8">AIR outputs</text>
<text x="280.7" y="52.8">one</text>
<text x="285.2" y="52.8">side</text>
<text x="290.3" y="52.8">of</text>
<text x="293" y="50.8">go</text>
<text x="293.3" y="52.8">relay</text>
<text x="296.5" y="50.8">to</text>
<text x="107.9" y="58.1">Time</text>
<text x="113.5" y="58.1">constant</text>
<text x="122.8" y="58.1">1ms</text>
<text x="127.9" y="58.1">rise,</text>
<text x="280.7" y="54.9">coil,</text>
<text x="280.7" y="56.9">coil</text>
<text x="285.3" y="56.9">goes</text>
<text x="286" y="54.9">other</text>
<text x="290.9" y="56.9">to</text>
<text x="292" y="54.9">side</text>
<text x="294" y="56.9">GND</text>
<text x="297.1" y="54.9">of</text>
<text x="107.9" y="60.2">2ms</text>
<text x="107.9" y="62.2">resistor).</text>
<text x="107.9" y="64.2">ideal,</text>
<text x="113.1" y="60.2">fall</text>
<text x="114.4" y="64.2">but</text>
<text x="117.4" y="60.2">(through</text>
<text x="117.8" y="62.2">Asymmetry</text>
<text x="118.6" y="64.2">not</text>
<text x="122.8" y="64.2">a</text>
<text x="125.1" y="64.2">problem</text>
<text x="126.7" y="60.2">pull-down</text>
<text x="129" y="62.2">not</text>
<text x="107.9" y="66.3">because</text>
<text x="107.9" y="68.3">slow.</text>
<text x="116.9" y="66.3">the</text>
<text x="121" y="66.3">signals</text>
<text x="128.9" y="66.3">are</text>
<text x="26.7" y="89.3">The</text>
<text x="31" y="89.3">pre-charge</text>
<text x="43.2" y="89.3">and</text>
<text x="47.8" y="89.3">main</text>
<text x="53.6" y="89.3">contactor</text>
<text x="26.7" y="91.3">relay</text>
<text x="26.7" y="93.4">cannot</text>
<text x="26.7" y="95.4">directly</text>
<text x="32.5" y="91.3">drivers</text>
<text x="34.3" y="93.4">be</text>
<text x="34.9" y="95.4">as</text>
<text x="37.7" y="93.4">used</text>
<text x="38.3" y="95.4">the</text>
<text x="40.1" y="91.3">of</text>
<text x="42.4" y="95.4">AIRs</text>
<text x="43.1" y="91.3">the</text>
<text x="43.2" y="93.4">to</text>
<text x="46.3" y="93.4">drive</text>
<text x="47.3" y="91.3">inverter</text>
<text x="47.6" y="95.4">must</text>
<text x="52.1" y="93.4">the</text>
<text x="53.3" y="95.4">be</text>
<text x="56.2" y="93.4">relays</text>
<text x="56.7" y="95.4">powered</text>
<text x="26.7" y="97.5">by</text>
<text x="26.7" y="101.6">The</text>
<text x="30" y="97.5">the</text>
<text x="31" y="101.6">driver</text>
<text x="34.1" y="97.5">shutdown</text>
<text x="37.6" y="101.6">outputs</text>
<text x="44.1" y="97.5">loop</text>
<text x="45.8" y="101.6">are</text>
<text x="50" y="101.6">high-side</text>
<text x="26.7" y="103.6">drivers</text>
<text x="29.4" y="105.7">Active:</text>
<text x="29.4" y="107.7">Inactive:</text>
<text x="34.3" y="103.6">where:</text>
<text x="36.8" y="105.7">12V</text>
<text x="38.6" y="107.7">floating</text>
<text x="223.5" y="107.4">These</text>
<text x="230" y="107.4">are</text>
<text x="234.2" y="107.4">to</text>
<text x="237.3" y="107.4">go</text>
<text x="240.7" y="107.4">to</text>
<text x="91.4" y="110.5">TS ready</text>
<text x="91.4" y="112.5">when</text>
<text x="97.3" y="112.5">on</text>
<text x="100.8" y="112.5">the</text>
<text x="101.1" y="110.5">goes</text>
<text x="104.9" y="112.5">VCU can</text>
<text x="106.7" y="110.5">to</text>
<text x="109.7" y="110.5">VCU,</text>
<text x="223.5" y="109.5">the</text>
<text x="223.5" y="111.5">relay</text>
<text x="227.7" y="109.5">HV sense</text>
<text x="229.3" y="111.5">states&quot;</text>
<text x="237.2" y="111.5">inputs</text>
<text x="237.8" y="109.5">&quot;intended</text>
<text x="91.4" y="114.5">allow</text>
<text x="91.4" y="116.6">&quot;TS</text>
<text x="95.8" y="116.6">On&quot;</text>
<text x="97.6" y="114.5">driver</text>
<text x="100.4" y="116.6">button</text>
<text x="104.1" y="114.5">to</text>
<text x="107.2" y="114.5">press</text>
<text x="116.8" y="119.1">150Hz</text>
<text x="124" y="119.1">cutoff</text>
<text x="41.9" y="149.5">Will</text>
<text x="46.5" y="149.5">we</text>
<text x="50.1" y="149.5">need</text>
<text x="55.7" y="149.5">shutdown</text>
<text x="65.7" y="149.5">on</text>
<text x="69.2" y="149.5">two</text>
<text x="73.6" y="149.5">pins</text>
<text x="96.5" y="144.5">Power</text>
<text x="40.5" y="151.5">anyway</text>
<text x="48.4" y="151.5">to</text>
<text x="51.5" y="151.5">help</text>
<text x="56.7" y="151.5">with</text>
<text x="61.7" y="151.5">contact</text>
<text x="69.9" y="151.5">resistance</text>
<text x="162.6" y="151.3">Diode</text>
<text x="162.6" y="153.4">from</text>
<text x="162.6" y="155.4">loop</text>
<text x="167.8" y="155.4">when</text>
<text x="168.1" y="153.4">powering</text>
<text x="169" y="151.3">prevents</text>
<text x="173.7" y="155.4">the</text>
<text x="177.7" y="153.4">the</text>
<text x="177.9" y="155.4">shutdown</text>
<text x="178.1" y="151.3">capacitors</text>
<text x="181.8" y="153.4">shutdown</text>
<text x="187.9" y="155.4">loop</text>
<text x="18.6" y="156.8">Go to</text>
<text x="25.3" y="156.8">tsal</text>
<text x="30" y="156.8">and</text>
<text x="34.6" y="156.8">ground</text>
<text x="42.3" y="156.8">box</text>
<text x="162.6" y="157.4">opens,</text>
<text x="162.6" y="159.5">on</text>
<text x="162.6" y="161.5">would</text>
<text x="166" y="159.5">the</text>
<text x="169.2" y="161.5">keep</text>
<text x="169.9" y="157.4">without</text>
<text x="170.2" y="159.5">12V</text>
<text x="174.7" y="161.5">the</text>
<text x="174.8" y="159.5">supply</text>
<text x="177.9" y="157.4">it</text>
<text x="178.8" y="161.5">AIRs</text>
<text x="180.4" y="157.4">the</text>
<text x="182.1" y="159.5">of</text>
<text x="184" y="161.5">on</text>
<text x="184.5" y="157.4">capacitors</text>
<text x="185.2" y="159.5">this</text>
<text x="187.5" y="161.5">for</text>
<text x="189.8" y="159.5">board</text>
<text x="193.6" y="161.5">short</text>
<text x="152.4" y="164.9">0.5A</text>
<text x="162.6" y="163.6">time</text>
<text x="167.8" y="163.6">after</text>
<text x="173.5" y="163.6">the</text>
<text x="177.6" y="163.6">loop</text>
<text x="182.9" y="163.6">opens</text>
<text x="52.1" y="203.4">0.53W</text>
<text x="58.9" y="203.4">total,</text>
<text x="65.1" y="203.4">0.13W</text>
<text x="72" y="203.4">each,</text>
<text x="91.4" y="201.6">Auxiliary</text>
<text x="91.4" y="203.7">to</text>
<text x="94.5" y="203.7">prevent</text>
<text x="100.7" y="201.6">contacts</text>
<text x="102.6" y="203.7">issues</text>
<text x="109.7" y="203.7">with</text>
<text x="109.9" y="201.6">need</text>
<text x="114.7" y="203.7">contact</text>
<text x="115.6" y="201.6">a</text>
<text x="117.9" y="201.6">&quot;wetting</text>
<text x="122.9" y="203.7">oxidation</text>
<text x="126.8" y="201.6">current&quot;</text>
<text x="52.1" y="205.5">use</text>
<text x="56.5" y="205.5">2W resistors</text>
<text x="91.4" y="205.7">in</text>
<text x="91.4" y="209.8">AIRs</text>
<text x="94.4" y="205.7">the</text>
<text x="96.6" y="209.8">(EV200HAANA)</text>
<text x="98.5" y="205.7">long</text>
<text x="103.8" y="205.7">term</text>
<text x="109.2" y="205.7">(debatably)</text>
<text x="115.9" y="209.8">:</text>
<text x="117.7" y="209.8">100mA,</text>
<text x="125.9" y="209.8">here</text>
<text x="131.2" y="209.8">44mA</text>
<text x="91.4" y="211.8">Pre-charge(GV222BAB)</text>
<text x="115" y="211.8">:</text>
<text x="116.8" y="211.8">0.1mA</text>
<text x="123.8" y="211.8">@ 5V,</text>
<text x="130.7" y="211.8">here</text>
<text x="136" y="211.8">1.2mA</text>
<text x="33" y="217.4">Intended</text>
<text x="33" y="221.4">These</text>
<text x="39.5" y="221.4">are</text>
<text x="42.3" y="217.4">relay</text>
<text x="43.7" y="221.4">the</text>
<text x="47.8" y="221.4">voltages</text>
<text x="48.1" y="217.4">states</text>
<text x="33" y="223.5">driving</text>
<text x="33" y="227.6">Weakly</text>
<text x="40.5" y="227.6">pulled</text>
<text x="40.6" y="223.5">the</text>
<text x="44.7" y="223.5">coils</text>
<text x="47.6" y="227.6">down</text>
<text x="33" y="229.6">for</text>
<text x="36.9" y="229.6">SCS</text>
<text x="27.9" y="249.2">Auxillary</text>
<text x="27.9" y="251.2">(AIRs</text>
<text x="33.9" y="251.2">and</text>
<text x="37.2" y="249.2">contacts</text>
<text x="38.6" y="251.2">precharge)</text>
</g>
<g font-size="1.8" fill="#0f0f0f">
<text x="201.9" y="64.4">CLOSE_POS_AIR</text>
<text x="201.9" y="61.9">CLOSE_PCHG_RLY</text>
<text x="285.4" y="61.9">POS_AIR</text>
<text x="285.5" y="64.4">NEG_AIR</text>
<text x="52.1" y="70.8">INV_CLOSE_MAIN_CONTACTOR</text>
<text x="52.1" y="68.2">INV_CLOSE_PCHG_RLY</text>
<text x="201.9" y="67">CLOSE_NEG_AIR</text>
<text x="282.1" y="69.5">PCHG_RLY-</text>
<text x="282.1" y="67">PCHG_RLY+</text>
<text x="118.1" y="100">~{LOW_AIR_MECH_ON}</text>
<text x="117.4" y="102.5">~{HIGH_AIR_MECH_ON}</text>
<text x="119.5" y="105.1">~{PRCHG_MECH_ON}</text>
<text x="53.3" y="112.7">~{TS.DETECTED}</text>
<text x="241.3" y="112.7">GREEN_LED_ON</text>
<text x="53.3" y="115.2">TS_READY</text>
<text x="100.3" y="124.1">TS_READY</text>
<text x="100.3" y="121.6">TS_ON_INPUT</text>
<text x="53.3" y="127.9">TS_ON_INPUT</text>
<text x="53.3" y="130.5">GREEN_LED_ON</text>
<text x="100.3" y="126.7">~{TS.DETECTED}</text>
<text x="53.3" y="133">~{LOW_AIR_MECH_ON_IN}</text>
<text x="53.3" y="135.5">~{HIGH_AIR_MECH_ON_IN}</text>
<text x="53.3" y="138.1">~{PRCHG_MECH_ON_IN}</text>
<text x="97.8" y="148.2">SHDN_IN</text>
<text x="97.8" y="150.8">TSAL_POWER</text>
<text x="55.9" y="157.1">INV_CLOSE_PCHG_RLY</text>
<text x="55.9" y="162.2">PCHG_RLY-</text>
<text x="55.9" y="164.8">PCHG_RLY+</text>
<text x="55.9" y="172.4">INV_CLOSE_MAIN_CONTACTOR</text>
<text x="55.9" y="169.8">TSAL_POWER</text>
<text x="55.9" y="177.5">SHDN_IN</text>
<text x="55.9" y="180">NEG_AIR</text>
<text x="55.9" y="182.5">POS_AIR</text>
<text x="35.8" y="239.7">~{HIGH_AIR_MECH_ON_IN}</text>
<text x="36.5" y="237.1">~{LOW_AIR_MECH_ON_IN}</text>
<text x="134.6" y="237.1">~{LOW_AIR_MECH_ON}</text>
<text x="134.6" y="239.7">~{HIGH_AIR_MECH_ON}</text>
<text x="37.8" y="242.2">~{PRCHG_MECH_ON_IN}</text>
<text x="134.6" y="242.2">~{PRCHG_MECH_ON}</text>
</g>
<g font-size="1.8" fill="#725600">
<text x="241.3" y="96.3">File:</text>
<text x="246.5" y="96.3">relays.kicad_sch</text>
<text x="142.2" y="136.9">File:</text>
<text x="147.5" y="136.9">control.kicad_sch</text>
</g>
<g font-size="1.8" fill="#a90000">
<text x="48.2" y="112.8">1</text>
<text x="48.2" y="115.3">2</text>
<text x="48.2" y="117.9">3</text>
<text x="48.2" y="120.4">4</text>
<text x="48.2" y="122.9">5</text>
<text x="48.2" y="125.5">6</text>
<text x="48.2" y="128">7</text>
<text x="48.2" y="130.6">8</text>
<text x="47.6" y="135.6">10</text>
<text x="48.2" y="133.1">9</text>
<text x="47.6" y="138.2">11</text>
<text x="47.6" y="140.7">12</text>
<text x="48.2" y="154.7">1</text>
<text x="48.2" y="157.2">2</text>
<text x="48.2" y="159.8">3</text>
<text x="48.2" y="162.3">4</text>
<text x="48.2" y="164.8">5</text>
<text x="48.2" y="167.4">6</text>
<text x="48.2" y="169.9">7</text>
<text x="48.2" y="172.5">8</text>
<text x="47.6" y="177.5">10</text>
<text x="48.2" y="175">9</text>
<text x="47.6" y="180.1">11</text>
<text x="47.6" y="182.6">12</text>
</g>
<g font-size="1.8" fill="#f90">
<text x="211.7" y="131.9">loop</text>
<text x="211.7" y="129.9">are</text>
<text x="212.2" y="127.8">If</text>
<text x="214.7" y="127.8">the</text>
<text x="215.9" y="129.9">to</text>
<text x="217" y="131.9">open</text>
<text x="218.8" y="127.8">INTENDED_*</text>
<text x="219" y="129.9">work</text>
<text x="222.7" y="131.9">(as</text>
<text x="224.4" y="129.9">with</text>
<text x="226.9" y="131.9">required</text>
<text x="229.4" y="129.9">the</text>
<text x="231" y="127.8">signals</text>
<text x="233.5" y="129.9">SHDN</text>
<text x="235.8" y="131.9">for</text>
<text x="210" y="136">separately</text>
<text x="210.5" y="134">TSAL),</text>
<text x="217.4" y="134">they</text>
<text x="220.9" y="136">from</text>
<text x="222.5" y="134">must</text>
<text x="226.5" y="136">SHDN_IN.</text>
<text x="228.3" y="134">be</text>
<text x="231.7" y="134">supplied</text>
<text x="236.3" y="136">This</text>
<text x="210.9" y="138.1">means</text>
<text x="218.2" y="138.1">the</text>
<text x="221.3" y="140.1">supply.</text>
<text x="222.3" y="138.1">TRC needs</text>
<text x="233.7" y="138.1">a</text>
<text x="236" y="138.1">12V</text>
</g>
</svg>
